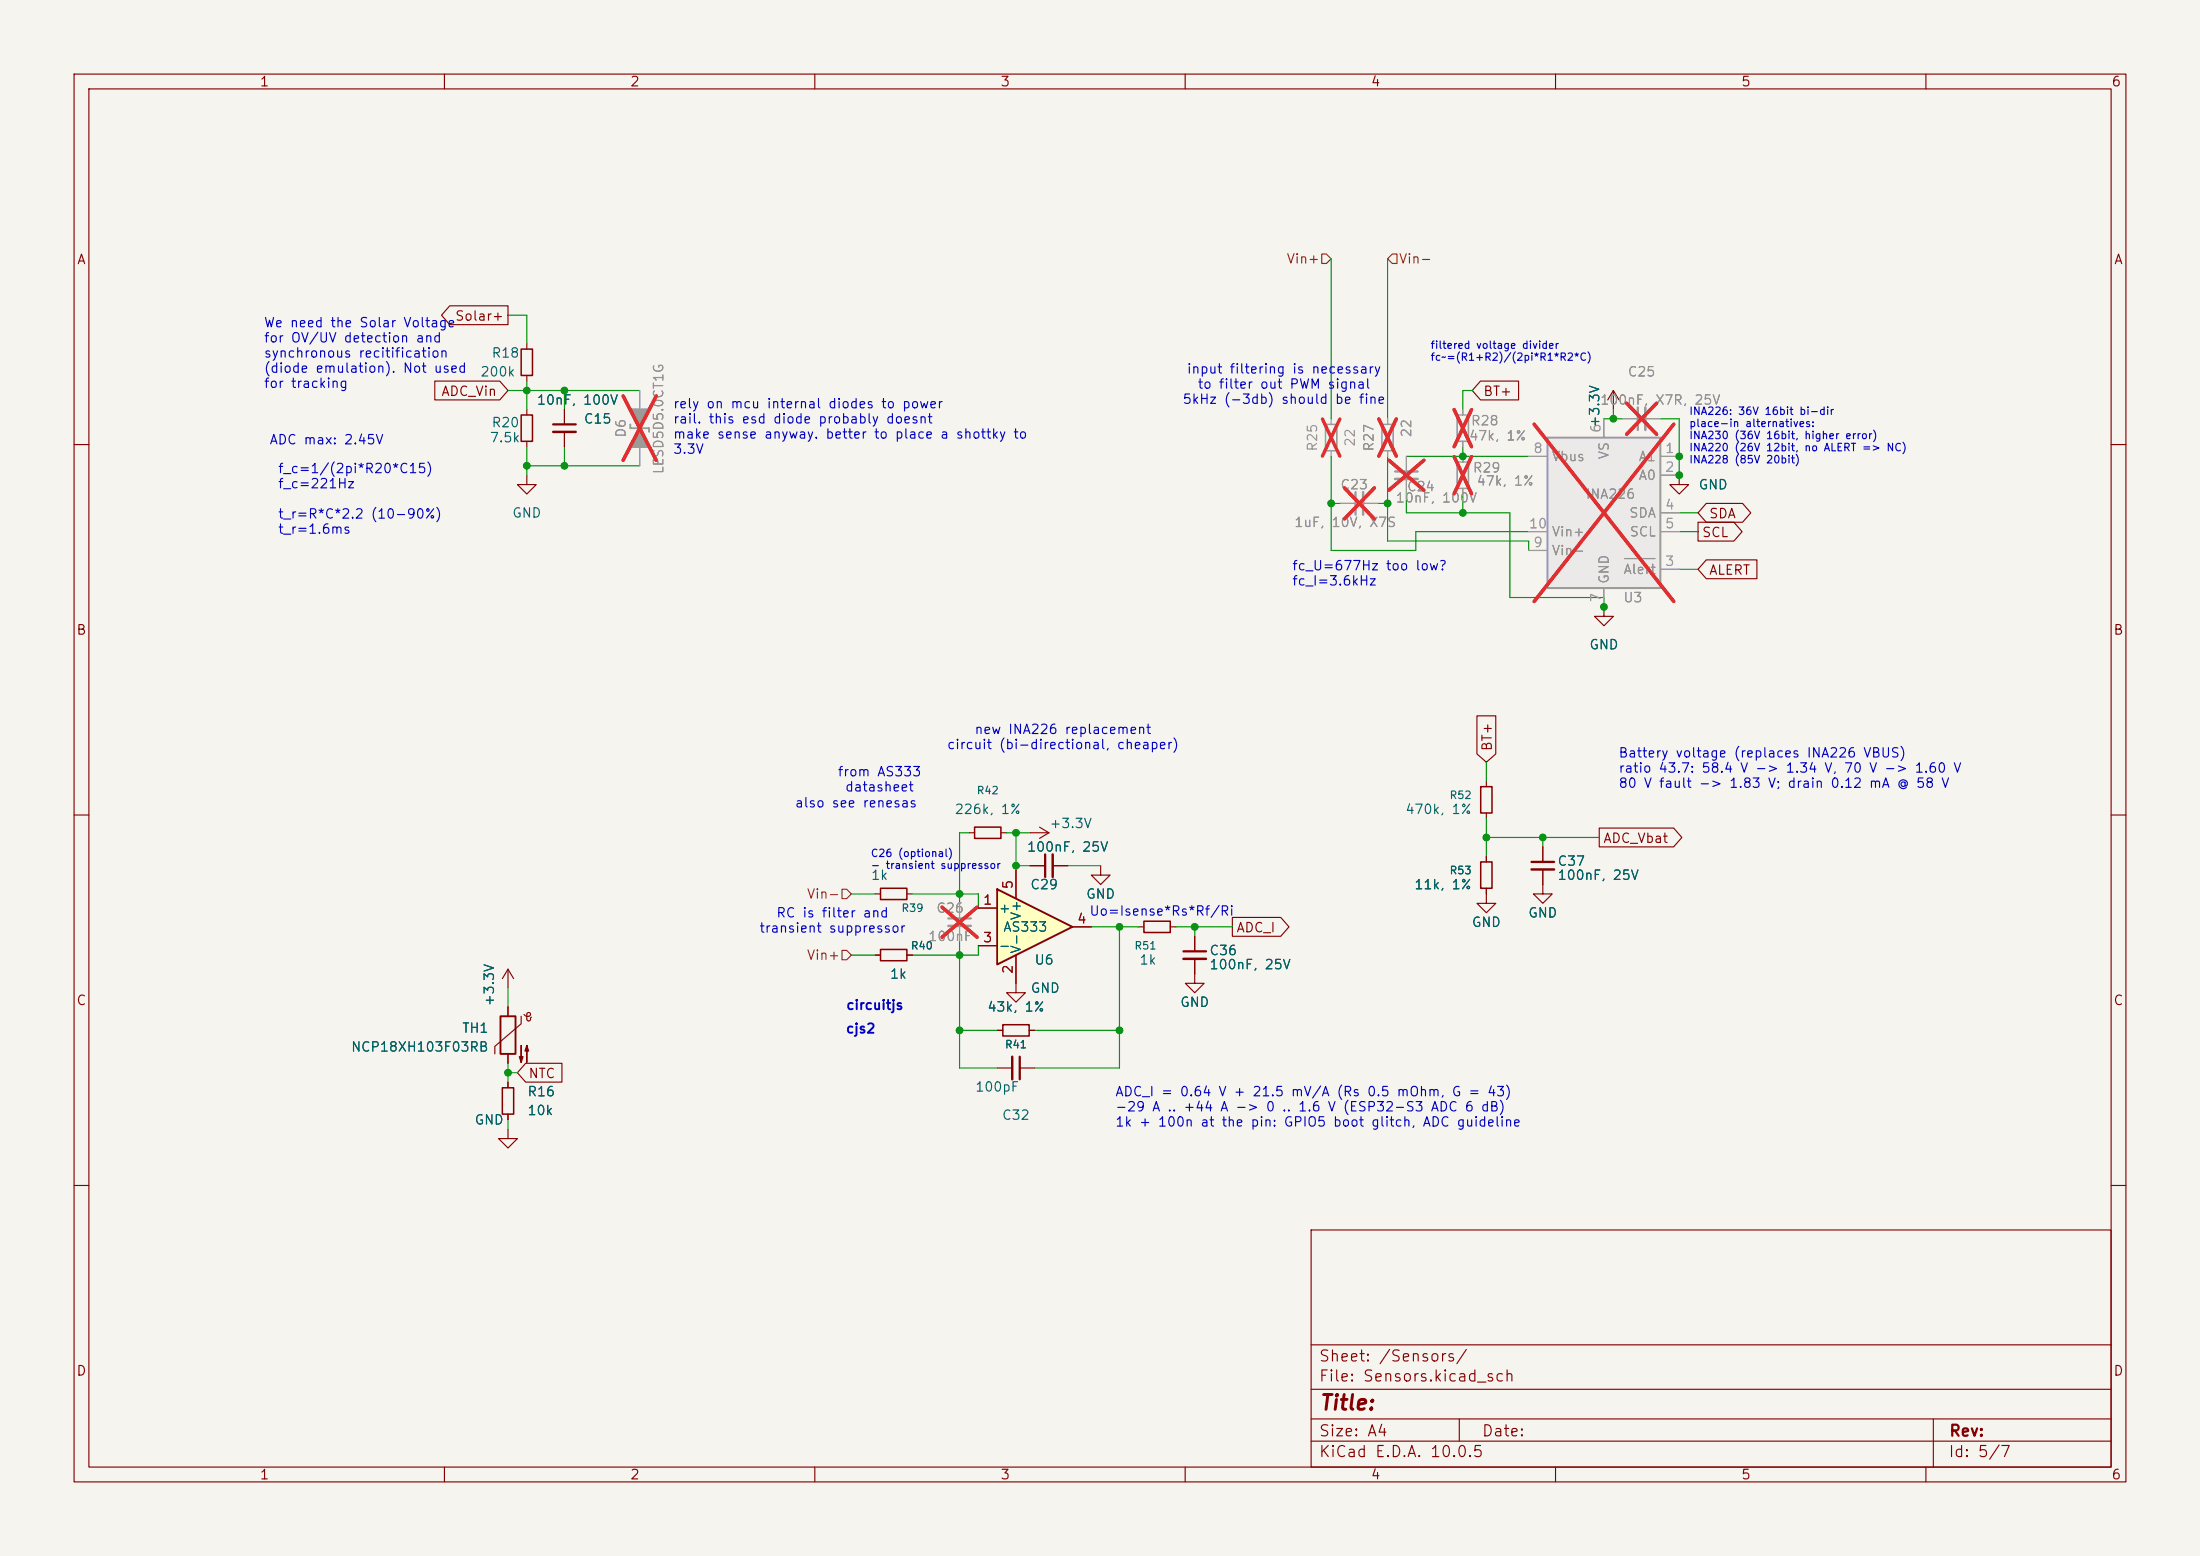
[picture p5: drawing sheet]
<svg xmlns="http://www.w3.org/2000/svg" width="297mm" height="210mm" viewBox="0 0 297 210" stroke-linecap="round" stroke-linejoin="round" font-family="sans-serif">
<path d="M0 0h297v210h-297z" fill="#f5f4ef" stroke="#f5f4ef" stroke-width=".14"/>
<g fill="none" stroke="#840000" stroke-width=".15">
<path d="M10 10h277v190h-277zM12 12h273v186h-273zM60 10v2M110 10v2M160 10v2M210 10v2M260 10v2M10 60h2M285 60h2M10 110h2M285 110h2M134.6 144.1h2.1"/>
<path d="M137.7 144.1h2M10 160h2M177 166h108v32h-108zM285 160h2M60 198v2M110 198v2M160 198v2M177 194.5h108M177 191.5h108M177 187.5h108M177 181.5h108M197 191.5v3"/>
<path d="M210 198v2M260 198v2M261 191.5v6.5"/>
</g>
<path d="M137.7 142.6v3.1" fill="none" stroke="#840000" stroke-width=".3"/>
<path d="M136.7 142.6v3.1" fill="none" stroke="#840000" stroke-width=".33"/>
<path d="M208.9 59.1h15.3v20.3h-15.3z" fill="#ebeae8"/>
<path d="M208.9 59.1h15.3v20.3h-15.3z" fill="none" stroke="#9c9b98" stroke-width=".25"/>
<path d="M216.5 56.5v2.6M206.4 61.6h2.5M206.4 71.8h2.5M206.4 74.3h2.5M216.5 79.4v2.5M224.2 61.6h2.5M224.2 64.1h2.5M224.2 76.8h2.5M224.2 69.2h2.5M224.2 71.8h2.5M129.5 121.9v2.1M129.5 125v2" fill="none" stroke="#9c9b98" stroke-width=".15"/>
<path d="M219.3 75.4h4.1" fill="none" stroke="#939391" stroke-width=".15"/>
<path d="M207.1 57.3l18.9 23.9M226 57.3l-18.9 23.9M127.2 122.4l4.7 4.1M131.9 122.4l-4.7 4.1" fill="none" stroke="#e12e31" stroke-width=".46"/>
<path d="M128 124h3.1" fill="none" stroke="#9c9b98" stroke-width=".3"/>
<path d="M128 125h3.1" fill="none" stroke="#9c9b98" stroke-width=".33"/>
<path d="M199.9 106.2h1.5v3.5h-1.5zM199.9 116.3h1.5v3.6h-1.5zM135.4 138.3h3.5v1.5h-3.5zM154.4 124.3h3.6v1.6h-3.6z" fill="none" stroke="#840000" stroke-width=".2"/>
<path d="M200.7 119.9v2h1.2l-1.2 1.3-1.3-1.3h1.3M200.7 105.4v.8M200.7 109.7v.8M200.7 115.6v.7M208.3 119.4v1.3h1.2l-1.2 1.2-1.3-1.2h1.3M134.6 139.1h.8M138.9 139.1h.8M153.7 125.1h.7M158 125.1h.7" fill="none" stroke="#840000" stroke-width=".15"/>
<path d="M134.6 120l10.2 5.1-10.2 5.1z" fill="#ffffc2"/>
<path d="M67.6 137.2h2v5h-2zM134.6 120l10.2 5.1-10.2 5.1z" fill="none" stroke="#840000" stroke-width=".25"/>
<g fill="none" stroke="#840000" stroke-width=".15">
<path d="M58.7 51.4h8.8l1.1 1.3-1.1 1.3h-8.8zM60.7 41.3h7.9v2.5h-7.9l-1.1-1.3zM71.1 46.4v.7M71.1 50.7v.7M71.1 55.2v.8M71.1 59.6v.7M76.2 55.2v2.1M76.2 58.3v2M199.9 51.4h5.1v2.6h-5.1l-1.1-1.3zM217.8 52.7l-.8 1.3M217.8 52.7l.8 1.3M217.8 52.7v2.5"/>
<path d="M71.1 64.1v1.3h1.3l-1.3 1.3-1.3-1.3h1.3M226.7 64.1v1.3h1.3l-1.3 1.3-1.3-1.3h1.3M229.2 70.5h4.9l1.1 1.3-1.1 1.2h-4.9zM230.3 67.9h4.9l1.2 1.3-1.2 1.3h-4.9l-1.1-1.3zM230.3 75.6h6.9v2.5h-6.9l-1.1-1.3zM199.4 96.6h2.5v5.2l-1.2 1.1-1.3-1.1zM216.5 81.9v1.3h1.3l-1.3 1.3-1.2-1.3h1.2M130.8 112.4h.8M135.1 112.4h.8M137.2 117.5v3.8M139.1 116.8h2M139.1 112.4h2.5"/>
<path d="M140.3 111.6l1.3 .8M141.6 112.4l-1.3 .8M142.1 116.8h2M148.6 116.8v1.3h1.3l-1.3 1.3-1.3-1.3h1.3M200.7 115.6v.7M200.7 119.9v.8M208.3 114.3v2M208.3 117.3v2.1M215.9 111.8h10l1.2 1.2-1.2 1.3h-10zM68.6 130.8v2.6M68.6 135.9v1.3M68.6 130.8l-.8 1.3"/>
<path d="M68.6 130.8l.7 1.3M70.4 137.2v1l-3.6 3v1M70.7 136.9a.45 .45 0 0 0 .5 .3 .45 .45 0 0 0 .4-.4l-.2-.1-.3 .1 .1 .9 .2 .1 .1-.1 .3-.4M118.1 120.7h.8M118.1 128.9h.8M122.4 120.7h.8M122.4 128.9h.8M132.1 122.6h2.5M132.1 127.6h2.5M134.6 139.1h.8M137.2 128.9v5.1h1.2l-1.2 1.3-1.3-1.3h1.3M138.9 139.1h.8"/>
<path d="M144.8 125.1h2.5M161.3 129.4v3.3h1.3l-1.3 1.3-1.3-1.3h1.3M161.3 126.4v2M166.4 123.8h6.5l1.1 1.3-1.1 1.3h-6.5zM68.6 152.4v1.3h1.2l-1.2 1.2-1.3-1.2h1.3M68.6 142.2v1.3M68.6 146.1v.7M68.6 150.4v.7M71 143.5h4.9v2.6h-4.9l-1.2-1.3z"/>
</g>
<path d="M74.7 57.3h3M141.1 115.3v3.1M206.8 116.3h3M159.8 128.4h3" fill="none" stroke="#840000" stroke-width=".3"/>
<path d="M74.7 58.3h3M142.1 115.3v3.1M206.8 117.3h3M159.8 129.4h3" fill="none" stroke="#840000" stroke-width=".33"/>
<path d="M70.4 56h1.5v3.6h-1.5zM70.4 47.1h1.5v3.6h-1.5zM118.9 119.9h3.5v1.5h-3.5zM131.6 111.6h3.5v1.6h-3.5zM118.9 128.1h3.5v1.6h-3.5zM67.8 146.8h1.5v3.6h-1.5z" fill="none" stroke="#840000" stroke-width=".2"/>
<path d="M178.9 57.3h1.6v3.5h-1.6zM186.6 57.3h1.5v3.5h-1.5zM196.7 56h1.5v3.6h-1.5zM196.7 62.4h1.5v3.5h-1.5z" fill="none" stroke="#9c9b98" stroke-width=".2"/>
<g fill="none" stroke="#9c9b98" stroke-width=".15">
<path d="M86.4 52.7v2.5M86.4 56.5v2.6M179.7 56.5v.8M187.3 56.5v.8M197.5 55.2v.8M197.5 59.6v.7M216.5 56.5v2.6M219.1 56.5h2M222.1 56.5h2.1M86.4 60.3v2.6M179.7 60.8v.8M181 67.9h2"/>
<path d="M184 67.9h2.1M187.3 60.8v.8M189.9 61.6v2M189.9 64.6v2.1M197.5 61.6v.8M197.5 65.9v.8M206.4 61.6h2.5M206.4 71.8h2.5M206.4 74.3h2.5M216.5 79.4v2.5M224.2 61.6h2.5M224.2 64.1h2.5"/>
<path d="M224.2 76.8h2.5M224.2 69.2h2.5M224.2 71.8h2.5M129.5 121.9v2.1M129.5 125v2"/>
</g>
<g fill="none" stroke="#e12e31" stroke-width=".46">
<path d="M84.1 53.4l4.5 8.7M88.6 53.4l-4.5 8.7M178.5 56.6l2.4 5M180.9 56.6l-2.4 5M186.1 56.6l2.4 5M188.5 56.6l-2.4 5M196.3 55.3l2.4 5M198.7 55.3l-2.4 5M207.1 57.3l18.9 23.9M219.6 54.4l4 4.2M223.6 54.4l-4 4.2M226 57.3l-18.9 23.9"/>
<path d="M181.5 65.8l4 4.2M185.5 65.8l-4 4.2M187.5 62.1l4.7 4.1M192.2 62.1l-4.7 4.1M196.3 61.6l2.4 5M198.7 61.6l-2.4 5M127.2 122.4l4.7 4.1M131.9 122.4l-4.7 4.1"/>
</g>
<path d="M221.1 55v3M183 66.4v3.1M188.3 63.6h3.1" fill="none" stroke="#9c9b98" stroke-width=".3"/>
<path d="M222.1 55v3M184 66.4v3.1M188.3 64.6h3.1" fill="none" stroke="#9c9b98" stroke-width=".33"/>
<path d="M85.1 57.3v.5h2.5v.5" fill="none" stroke="#9c9b98" stroke-width=".25"/>
<g fill="#9c9b98" stroke="#9c9b98" stroke-width=".25">
<path d="M85.1 55.2h2.5l-1.2 2.6z"/>
<path d="M86.4 57.8l1.2 2.5h-2.5z"/>
</g>
<g fill="#840000" stroke="#840000" stroke-width=".15">
<path d="M71.1 141.1l.3 .8h-.5l.2-.8v2.3z"/>
<path d="M70.4 141.1v2.3l-.3-.8h.5l-.2 .8z"/>
</g>
<path d="M178.4 34.3h.7l.6 .6-.6 .7h-.7zM188 34.3h.6v1.3h-.6l-.7-.7zM113.7 120h.6l.6 .7-.6 .6h-.6zM113.7 128.3h.6l.6 .6-.6 .6h-.6z" fill="none" stroke="#725600" stroke-width=".15"/>
<g fill="none" stroke="#009600" stroke-width=".15">
<path d="M179.7 34.9v21.6M187.3 34.9v21.6M68.6 42.5h2.5v3.9M68.6 52.7h17.8M71.1 51.4v3.8M76.2 52.7v2.5M198.8 52.7h-1.3v2.5M216.5 56.5h2.6M217.8 55.2v1.3M224.2 56.5h2.5v7.6M71.1 60.3v3.8M71.1 62.9h15.3"/>
<path d="M76.2 60.3v2.6M179.7 67.9h1.3M179.7 61.6v12.7h11.4v-2.5h15.3M186.1 67.9h1.2M187.3 61.6v11.4h19.1v1.3M189.9 66.7v2.5h13.9v11.4h12.7v1.3M189.9 61.6h16.5M197.5 60.3v1.3M197.5 66.7v2.5M226.7 76.8h2.5M226.7 69.2h2.5M226.7 71.8h2.5"/>
<path d="M130.8 112.4h-1.3v9.5M135.9 112.4h3.2M137.2 112.4v5.1M137.2 116.8h1.9M144.1 116.8h4.5M200.7 113h15.2M200.7 102.9v2.5M200.7 110.5v5.1M208.3 113v1.3M68.6 133.4v2.5M114.9 120.7h3.2M114.9 128.9h3.2"/>
<path d="M123.2 120.7h8.9v1.9M129.5 127v17.1h5.1M129.5 139.1h5.1M132.1 127.6v1.3h-8.9M139.7 139.1h11.4M147.3 125.1h6.4M151.1 125.1v19h-11.4M158.7 125.1h7.7M161.3 125.1v1.3M68.6 143.5v2.6M68.6 151.1v1.3M68.6 144.8h1.2"/>
</g>
<path d="M219.3 75.4h4.1" fill="none" stroke="#939391" stroke-width=".15"/>
<g fill="#009600" stroke="#009600" stroke-width=".14">
<circle cx="200.7" cy="113" r=".46"/>
<circle cx="208.3" cy="113" r=".46"/>
<circle cx="161.3" cy="125.1" r=".46"/>
<circle cx="179.7" cy="67.9" r=".46"/>
<circle cx="151.1" cy="139.1" r=".46"/>
<circle cx="76.2" cy="62.9" r=".46"/>
<circle cx="76.2" cy="52.7" r=".46"/>
<circle cx="68.6" cy="144.8" r=".46"/>
<circle cx="71.1" cy="52.7" r=".46"/>
<circle cx="71.1" cy="62.9" r=".46"/>
<circle cx="129.5" cy="120.7" r=".46"/>
<circle cx="129.5" cy="139.1" r=".46"/>
<circle cx="129.5" cy="128.9" r=".46"/>
<circle cx="216.5" cy="81.9" r=".46"/>
<circle cx="226.7" cy="61.6" r=".46"/>
<circle cx="197.5" cy="69.2" r=".46"/>
<circle cx="217.8" cy="56.5" r=".46"/>
<circle cx="226.7" cy="64.1" r=".46"/>
<circle cx="197.5" cy="61.6" r=".46"/>
<circle cx="187.3" cy="67.9" r=".46"/>
<circle cx="137.2" cy="112.4" r=".46"/>
<circle cx="137.2" cy="116.8" r=".46"/>
<circle cx="151.1" cy="125.1" r=".46"/>
</g>
<text font-size="2" fill="#840000" x="178" y="190.8">Title:</text>
<g font-size="1.5" fill="#840000">
<text x="178" y="184.1">Sheet: /Sensors/</text>
<text x="178" y="186.8">File: Sensors.kicad_sch</text>
<text x="178" y="197">KiCad E.D.A. 10.0.5</text>
<text x="178" y="194.2">Size: A4</text>
<text x="200" y="194.2">Date:</text>
<text x="263" y="197">Id: 5/7</text>
<text x="263" y="194.2">Rev:</text>
</g>
<g font-size="1.3" fill="#840000">
<text x="35" y="12">1</text>
<text x="85" y="12">2</text>
<text x="135" y="12">3</text>
<text x="185" y="12">4</text>
<text x="235" y="12">5</text>
<text x="285" y="12">6</text>
<text x="10.3" y="36">A</text>
<text x="285.3" y="36">A</text>
<text x="61.3" y="43.6">Solar+</text>
<text x="59.5" y="53.8">ADC_Vin</text>
<text x="200.2" y="53.8">BT+</text>
<text x="230.6" y="70.3">SDA</text>
<text x="229.7" y="72.8">SCL</text>
<text x="230.6" y="77.9">ALERT</text>
<text x="10.2" y="86">B</text>
<text x="285.2" y="86">B</text>
<text x="201.7" y="101.5" transform="rotate(-90 201.7 101.5)">BT+</text>
<text x="216.3" y="114.1">ADC_Vbat</text>
<text x="166.8" y="126.1">ADC_I</text>
<text x="10.2" y="136">C</text>
<text x="285.2" y="136">C</text>
<text x="71.3" y="145.8">NTC</text>
<text x="10.2" y="186">D</text>
<text x="285.2" y="186">D</text>
<text x="35" y="200">1</text>
<text x="85" y="200">2</text>
<text x="135" y="200">3</text>
<text x="185" y="200">4</text>
<text x="235" y="200">5</text>
<text x="285" y="200">6</text>
</g>
<g font-size="1.3" fill="#725600">
<text x="173.6" y="35.9">Vin+</text>
<text x="188.8" y="35.9">Vin-</text>
<text x="108.8" y="121.6">Vin-</text>
<text x="108.8" y="129.9">Vin+</text>
</g>
<g font-size="1.3" fill="#0000c2">
<text x="35.5" y="44.5">We need the Solar Voltage</text>
<text x="35.5" y="46.5">for OV/UV detection and</text>
<text x="35.5" y="48.6">synchronous recitification</text>
<text x="35.5" y="50.6">(diode emulation). Not used</text>
<text x="35.5" y="52.7">for tracking</text>
<text x="160.1" y="50.7">input filtering is necessary</text>
<text x="161.6" y="52.8">to filter out PWM signal</text>
<text x="90.8" y="55.4">rely on mcu internal diodes to power</text>
<text x="90.8" y="57.5">rail. this esd diode probably doesnt</text>
<text x="90.8" y="59.5">make sense anyway. better to place a shottky to</text>
<text x="159.6" y="54.8">5kHz (-3db) should</text>
<text x="180.1" y="54.8">be fine</text>
<text x="36.3" y="60.3">ADC max: 2.45V</text>
<text x="37.4" y="64.2">f_c=1/(2pi*R20*C15)</text>
<text x="90.8" y="61.6">3.3V</text>
<text x="37.4" y="66.2">f_c=221Hz</text>
<text x="37.4" y="70.3">t_r=R*C*2.2 (10-90%)</text>
<text x="37.4" y="72.4">t_r=1.6ms</text>
<text x="174.3" y="77.3">fc_U=677Hz too low?</text>
<text x="174.3" y="79.3">fc_I=3.6kHz</text>
<text x="127.7" y="101.4">circuit (bi-directional, cheaper)</text>
<text x="131.5" y="99.4">new INA226 replacement</text>
<text x="113" y="105.1">from AS333</text>
<text x="114" y="107.1">datasheet</text>
<text x="218.4" y="102.6">Battery voltage (replaces INA226 VBUS)</text>
<text x="218.4" y="104.6">ratio 43.7: 58.4 V -&gt; 1.34 V, 70 V -&gt; 1.60 V</text>
<text x="218.4" y="106.7">80 V fault -&gt; 1.83 V; drain 0.12 mA @ 58 V</text>
<text x="107.2" y="109.3">also see renesas</text>
<text x="104.7" y="124.2">RC is filter and</text>
<text x="147" y="123.9">Uo=Isense*Rs*Rf/Ri</text>
<text x="102.4" y="126.2">transient suppressor</text>
<text x="114.1" y="136.6">circuitjs</text>
<text x="114.1" y="139.8">cjs2</text>
<text x="150.5" y="148.3">ADC_I = 0.64 V + 21.5 mV/A (Rs 0.5 mOhm, G = 43)</text>
<text x="150.5" y="150.3">-29 A .. +44 A -&gt; 0 .. 1.6 V (ESP32-S3 ADC 6 dB)</text>
<text x="150.5" y="152.4">1k + 100n at the pin: GPIO5 boot glitch, ADC guideline</text>
</g>
<g font-size="1.3" fill="#006464">
<text x="64.8" y="51.1">200k</text>
<text x="66.3" y="48.6">R18</text>
<text x="66.3" y="58">R20</text>
<text x="72.4" y="54.9">10nF, 100V</text>
<text x="78.7" y="57.5">C15</text>
<text x="216.2" y="57.8" transform="rotate(-90 216.2 57.8)">+3.3V</text>
<text x="66" y="60">7.5k</text>
<text x="69.1" y="70.2">GND</text>
<text x="229.2" y="66.4">GND</text>
<text x="214.5" y="88">GND</text>
<text x="128.8" y="110.2">226k, 1%</text>
<text x="141.6" y="112.1">+3.3V</text>
<text x="189.6" y="110.2">470k, 1%</text>
<text x="117.5" y="119.1">1k</text>
<text x="138.5" y="115.3">100nF, 25V</text>
<text x="210.2" y="117.2">C37</text>
<text x="210.2" y="119.1">100nF, 25V</text>
<text x="134.7" y="123.5">+</text>
<text x="138.1" y="124.3" transform="rotate(-90 138.1 124.3)">V+</text>
<text x="139" y="120.3">C29</text>
<text x="146.5" y="121.6">GND</text>
<text x="190.8" y="120.3">11k, 1%</text>
<text x="198.6" y="125.4">GND</text>
<text x="206.2" y="124.2">GND</text>
<text x="134.7" y="128.6">-</text>
<text x="135.3" y="126.1">AS333</text>
<text x="138.1" y="128.8" transform="rotate(-90 138.1 128.8)">V-</text>
<text x="139.6" y="130.5">U6</text>
<text x="153.7" y="130.5">1k</text>
<text x="163.2" y="129.2">C36</text>
<text x="163.2" y="131.1">100nF, 25V</text>
<text x="67" y="135.9" transform="rotate(-90 67 135.9)">+3.3V</text>
<text x="120" y="132.4">1k</text>
<text x="133.2" y="136.9">43k, 1%</text>
<text x="139" y="134.3">GND</text>
<text x="159.2" y="136.2">GND</text>
<text x="47.3" y="142.3">NCP18XH103F03RB</text>
<text x="62.3" y="139.7">TH1</text>
<text x="71.1" y="148.3">R16</text>
<text x="131.6" y="147.6">100pF</text>
<text x="64" y="152.1">GND</text>
<text x="71.1" y="150.8">10k</text>
<text x="135.2" y="151.5">C32</text>
</g>
<g font-size="1.3" fill="#939391">
<text x="219.6" y="51.1">C25</text>
<text x="84.8" y="59.2" transform="rotate(-90 84.8 59.2)">D6</text>
<text x="190.8" y="59.1" transform="rotate(-90 190.8 59.1)">22</text>
<text x="198.2" y="59.8">47k, 1%</text>
<text x="198.5" y="57.7">R28</text>
<text x="215.9" y="54.9">100nF, X7R, 25V</text>
<text x="89.9" y="64.1" transform="rotate(-90 89.9 64.1)">LESD5D5.0CT1G</text>
<text x="178.1" y="61" transform="rotate(-90 178.1 61)">R25</text>
<text x="183.2" y="60.4" transform="rotate(-90 183.2 60.4)">22</text>
<text x="185.7" y="61" transform="rotate(-90 185.7 61)">R27</text>
<text x="198.7" y="64.1">R29</text>
<text x="199.2" y="65.9">47k, 1%</text>
<text x="209.4" y="62.6">Vbus</text>
<text x="217.5" y="62.1" transform="rotate(-90 217.5 62.1)">VS</text>
<text x="221.1" y="62.6">A1</text>
<text x="221.1" y="65.1">A0</text>
<text x="174.6" y="71.4">1uF, 10V, X7S</text>
<text x="180.9" y="66.4">C23</text>
<text x="188.3" y="68.1">10nF, 100V</text>
<text x="189.8" y="66.6">C24</text>
<text x="214" y="67.6">INA226</text>
<text x="219.9" y="70.2">SDA</text>
<text x="209.4" y="75.3">Vin-</text>
<text x="209.4" y="72.7">Vin+</text>
<text x="219.1" y="77.8">Alert</text>
<text x="219.9" y="72.7">SCL</text>
<text x="217.5" y="78.9" transform="rotate(-90 217.5 78.9)">GND</text>
<text x="219.1" y="81.6">U3</text>
<text x="126.3" y="123.5">C26</text>
<text x="125.2" y="127.3">100nF</text>
</g>
<g font-size="1.3" fill="#a5a4a2">
<text x="216.4" y="58.5" transform="rotate(-90 216.4 58.5)">6</text>
<text x="206.9" y="61.5">8</text>
<text x="224.7" y="61.5">1</text>
<text x="224.7" y="64">2</text>
<text x="206.3" y="71.6">10</text>
<text x="224.7" y="69.1">4</text>
<text x="224.7" y="71.6">5</text>
<text x="206.9" y="74.2">9</text>
<text x="224.7" y="76.7">3</text>
<text x="216.4" y="81.4" transform="rotate(-90 216.4 81.4)">7</text>
</g>
<g font-size="1.3" fill="#a90000">
<text x="132.6" y="122.4">1</text>
<text x="137" y="120.1" transform="rotate(-90 137 120.1)">5</text>
<text x="145.3" y="125">4</text>
<text x="132.6" y="127.5">3</text>
<text x="137" y="131.5" transform="rotate(-90 137 131.5)">2</text>
</g>
<g font-size="1" fill="#0000c2">
<text x="193" y="47.3">filtered voltage divider</text>
<text x="193" y="48.9">fc~=(R1+R2)/(2pi*R1*R2*C)</text>
<text x="228" y="56.2">INA226: 36V 16bit bi-dir</text>
<text x="228" y="57.9">place-in alternatives:</text>
<text x="228" y="59.5">INA230 (36V 16bit, higher error)</text>
<text x="228" y="61.2">INA220 (26V 12bit, no ALERT =&gt; NC)</text>
<text x="228" y="62.8">INA228 (85V 20bit)</text>
<text x="117.5" y="115.9">C26 (optional)</text>
<text x="117.5" y="117.5">- transient suppressor</text>
</g>
<g font-size="1" fill="#006464">
<text x="131.8" y="107.4">R42</text>
<text x="195.6" y="108.1">R52</text>
<text x="195.6" y="118.2">R53</text>
<text x="121.6" y="123.3">R39</text>
<text x="122.9" y="128.4">R40</text>
<text x="153.1" y="128.4">R51</text>
<text x="135.6" y="141.7">R41</text>
</g>
</svg>
